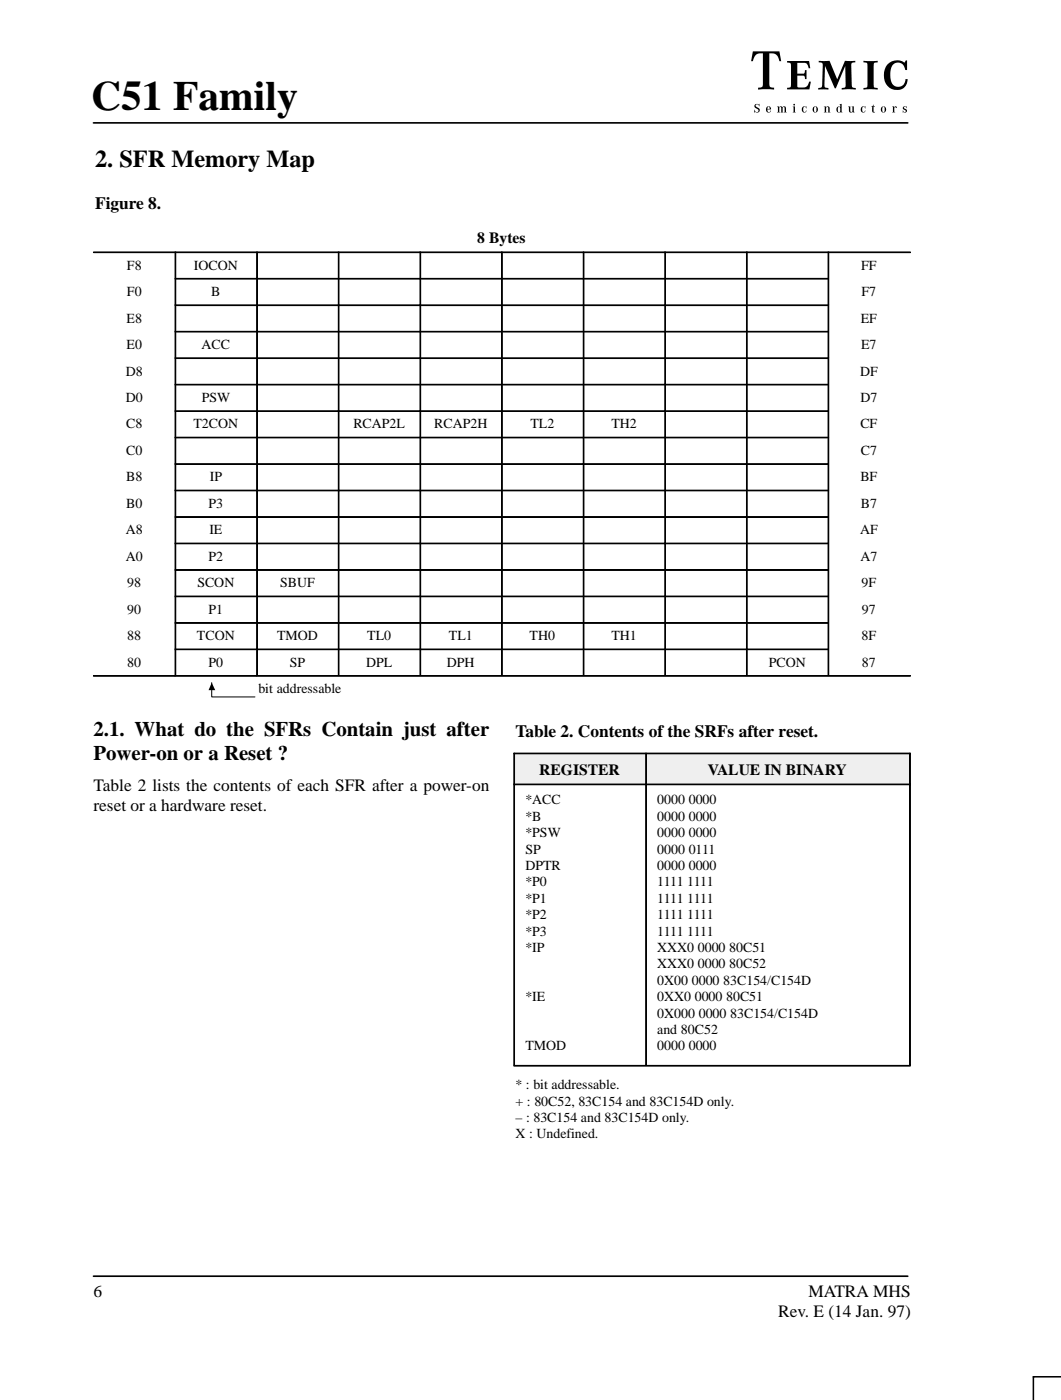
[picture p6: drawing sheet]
<svg xmlns="http://www.w3.org/2000/svg" width="216mm" height="285mm" viewBox="0 0 216 285" stroke-linecap="round" stroke-linejoin="round" font-family="sans-serif">
<g fill="#000">
<path d="M43.1 139l.7 1.5h-1.4z"/>
<path d="M153.2 10.5h5.4l.4 2h-.4a1.65 1.65 0 0 0-2.1-1.6v6.2a.71 .71 0 0 0 1 .8v.3h-3.2v-.3a.7 .7 0 0 0 .7-.1 .7 .7 0 0 0 .2-.7v-6.2a1.62 1.62 0 0 0-2 1.6h-.4z" fill-rule="evenodd"/>
<path d="M160.2 12.4h4.4l.3 1.5h-.3l-.5-1-1.9-.1v2.2h1.4l.2-.7h.3v1.8h-.3l-.2-.7h-1.4v2.2l.4 .2h.8a1.21 1.21 0 0 0 1.3-1.2h.3l-.3 1.6h-4.5v-.3a.58 .58 0 0 0 .8-.7v-3.8a.57 .57 0 0 0-.2-.6 .57 .57 0 0 0-.6-.1z" fill-rule="evenodd"/>
<path d="M166.6 12.4h2.2l1.6 3.8 1.5-3.8h2.1v.3a.56 .56 0 0 0-.6 0 .56 .56 0 0 0-.2 .6l.1 4a.59 .59 0 0 0 .8 .6v.3h-2.8v-.3a.57 .57 0 0 0 .6 0 .57 .57 0 0 0 .2-.6l-.1-3.9-1.9 4.6h-.2l-2-4.6-.1 3.9a.45 .45 0 0 0 .4 .6h.4v.3h-2.1v-.3a.6 .6 0 0 0 .8-.6l.1-4.3-.3-.3h-.5z" fill-rule="evenodd"/>
<path d="M175.7 12.4h2.9v.3a.56 .56 0 0 0-.6 0 .56 .56 0 0 0-.2 .6v4a.49 .49 0 0 0 .1 .5 .49 .49 0 0 0 .5 .1h.2v.3h-2.9v-.3a.58 .58 0 0 0 .8-.6v-4a.56 .56 0 0 0-.2-.6 .56 .56 0 0 0-.6 0z" fill-rule="evenodd"/>
<path d="M180.6 13.1a2.64 2.64 0 0 1 3.5-.3l.2-.5h.3v2h-.4a1.48 1.48 0 0 0-1.4-1.6 1.48 1.48 0 0 0-1.5 1.4 3.2 3.2 0 0 0 .8 3.4 1.5 1.5 0 0 0 2.2-1.4h.4a2.28 2.28 0 0 1-1.5 2.2 2.28 2.28 0 0 1-2.6-.8 3.6 3.6 0 0 1 0-4.4z" fill-rule="evenodd"/>
<path d="M153.7 21.2h.5l.2 .1 .1-.2v.5a.34 .34 0 0 0-.4-.4 .34 .34 0 0 0-.3 .5l.5 .3a.51 .51 0 0 1 .3 .7 .51 .51 0 0 1-.8 .2l-.2-.1-.1 .1 .1-.5a.39 .39 0 0 0 .3 .4 .39 .39 0 0 0 .4-.3l-.5-.5a.43 .43 0 0 1-.2-.7z" fill-rule="evenodd"/>
<path d="M156.1 21.7a.54 .54 0 0 1 .6 0 .54 .54 0 0 1 .2 .6h-.8l.2 .5h.3l.2-.2-.2-.4a.27 .27 0 0 0 0-.4 .27 .27 0 0 0-.4 0v.4h.4l.3 .3a.57 .57 0 0 1-.8 .4 .57 .57 0 0 1-.2-.9z" fill-rule="evenodd"/>
<path d="M158.1 21.7l.4-.1v.3a.37 .37 0 0 1 .7 0l.3-.2h.3l.1 1.1 .2 .1h-.6l.2-.2-.1-.8-.1-.1-.2 .1v.9l.1 .1h-.6l.2-.2-.2-.9-.2 .1v.9l.1 .1h-.6l.2-.2v-.8z" fill-rule="evenodd"/>
<path d="M161.5 21.2a.18 .18 0 0 1 .3 .1 .18 .18 0 0 1-.2 .2l.2 .1v1.2l.1 .1h-.6l.2-.2v-.8l-.2-.2 .5-.1-.3-.2z" fill-rule="evenodd"/>
<path d="M163.4 21.7l.4-.1 .2 .2 .1-.2-.1 .5a.3 .3 0 0 0-.1-.3 .3 .3 0 0 0-.3 0l-.1 .2a.48 .48 0 0 0-.1 .5 .48 .48 0 0 0 .4 .3l.3-.3a.54 .54 0 0 1-.7 .4 .54 .54 0 0 1-.2-.9z" fill-rule="evenodd"/>
<path d="M165.5 21.8a.55 .55 0 0 1 .6-.1 .55 .55 0 0 1 .3 .6h-.3a.3 .3 0 0 0 0-.5 .3 .3 0 0 0-.4 .1l-.1 .4a.31 .31 0 0 0 0 .4 .31 .31 0 0 0 .5 0v-.4h.3a.59 .59 0 0 1-.7 .6 .59 .59 0 0 1-.3-1z" fill-rule="evenodd"/>
<path d="M167.6 21.7l.4-.1 .1 .3 .1-.2a.39 .39 0 0 1 .4 0 .39 .39 0 0 1 .2 .4v.7l.2 .1h-.6l.1-.1v-.9l-.1-.1-.3 .2v.8l.1 .1h-.6l.2-.1v-1z" fill-rule="evenodd"/>
<path d="M170.8 21.2l.5-.1v1.6l.2 .1-.5-.5a.3 .3 0 0 0 0-.4 .3 .3 0 0 0-.5 0v.4a.31 .31 0 0 0 0 .4 .31 .31 0 0 0 .4 0l.1-.4 .5 .6h-.4l-.1-.1a.58 .58 0 0 1-.8-.2 .58 .58 0 0 1 .2-.8l.4-.1 .2 .1v-.4z" fill-rule="evenodd"/>
<path d="M172.6 21.7l.4-.1v.9a.23 .23 0 0 0 .2 .3 .23 .23 0 0 0 .3-.2v-.7l-.2-.2 .4-.1v1.1l.2 .2h-.4v-.2l-.1 .1a.4 .4 0 0 1-.4 .1 .4 .4 0 0 1-.3-.4v-.6z" fill-rule="evenodd"/>
<path d="M175.3 21.8l.4-.2 .3 .2 .1-.2v.5l-.3-.4a.56 .56 0 0 0-.4 .6 .56 .56 0 0 0 .4 .5l.3-.3a.53 .53 0 0 1-.7 .3 .53 .53 0 0 1-.2-.8z" fill-rule="evenodd"/>
<path d="M177.7 21.3l.1 .4h.2l-.2 .1v.9h.3l-.2 .2a.34 .34 0 0 1-.4-.4v-.7l-.2-.1 .3-.2z" fill-rule="evenodd"/>
<path d="M179.4 21.8a.55 .55 0 0 1 .6-.1 .55 .55 0 0 1 .3 .6h-.3a.3 .3 0 0 0 0-.5 .3 .3 0 0 0-.4 .1l-.1 .4a.31 .31 0 0 0 0 .4 .31 .31 0 0 0 .5 0v-.4h.3a.59 .59 0 0 1-.8 .6 .59 .59 0 0 1-.2-1z" fill-rule="evenodd"/>
<path d="M181.5 21.7l.4-.1 .1 .2a.27 .27 0 0 1 .3-.2 .27 .27 0 0 1 .2 .3l-.2 .1-.1-.2-.2 .1v.9l.2 .1h-.7l.2-.1v-1z" fill-rule="evenodd"/>
<path d="M183.8 21.7l.7-.1v.4l-.3-.3-.3 .2 .4 .3a.34 .34 0 0 1 .3 .3 .34 .34 0 0 1-.2 .3l-.4 .1-.2-.1-.1 .1 .1-.4a.3 .3 0 0 0 .2 .3 .3 .3 0 0 0 .3-.1l-.5-.5-.1-.3z" fill-rule="evenodd"/>
</g>
<path d="M19 25h165.7M19 259.8h165.7" fill="none" stroke="#000" stroke-width=".34"/>
<g fill="#000" stroke="#000" stroke-width=".2">
<path d="M19 51.3h16.6v.1h-16.6z" fill-rule="evenodd"/>
<path d="M35.6 51.3h.2v5.4h-.2z" fill-rule="evenodd"/>
<path d="M35.6 51.3h16.6v.1h-16.6z" fill-rule="evenodd"/>
<path d="M35.6 56.7h.2v5.4h-.2z" fill-rule="evenodd"/>
<path d="M35.6 56.7h16.6v.1h-16.6z" fill-rule="evenodd"/>
<path d="M52.2 51.3h.2v5.4h-.2z" fill-rule="evenodd"/>
<path d="M52.2 51.3h16.6v.1h-16.6z" fill-rule="evenodd"/>
<path d="M52.2 56.7h.2v5.4h-.2z" fill-rule="evenodd"/>
<path d="M52.2 56.7h16.6v.1h-16.6z" fill-rule="evenodd"/>
<path d="M68.8 51.3h.2v5.4h-.2z" fill-rule="evenodd"/>
<path d="M68.8 51.3h16.6v.1h-16.6z" fill-rule="evenodd"/>
<path d="M68.8 56.7h.2v5.4h-.2z" fill-rule="evenodd"/>
<path d="M68.8 56.7h16.6v.1h-16.6z" fill-rule="evenodd"/>
<path d="M85.5 51.3h.1v5.4h-.1z" fill-rule="evenodd"/>
<path d="M85.5 51.3h16.5v.1h-16.5z" fill-rule="evenodd"/>
<path d="M85.5 56.7h.1v5.4h-.1z" fill-rule="evenodd"/>
<path d="M85.5 56.7h16.5v.1h-16.5z" fill-rule="evenodd"/>
<path d="M102.1 51.3h.1v5.4h-.1z" fill-rule="evenodd"/>
<path d="M102.1 51.3h16.6v.1h-16.6z" fill-rule="evenodd"/>
<path d="M102.1 56.7h.1v5.4h-.1z" fill-rule="evenodd"/>
<path d="M102.1 56.7h16.6v.1h-16.6z" fill-rule="evenodd"/>
<path d="M118.7 51.3h.1v5.4h-.1z" fill-rule="evenodd"/>
<path d="M118.7 51.3h16.6v.1h-16.6z" fill-rule="evenodd"/>
<path d="M118.7 56.7h.1v5.4h-.1z" fill-rule="evenodd"/>
<path d="M118.7 56.7h16.6v.1h-16.6z" fill-rule="evenodd"/>
<path d="M135.3 51.3h.1v5.4h-.1z" fill-rule="evenodd"/>
<path d="M135.3 51.3h16.6v.1h-16.6z" fill-rule="evenodd"/>
<path d="M135.3 56.7h.1v5.4h-.1z" fill-rule="evenodd"/>
<path d="M135.3 56.7h16.6v.1h-16.6z" fill-rule="evenodd"/>
<path d="M151.9 51.3h.1v5.4h-.1z" fill-rule="evenodd"/>
<path d="M151.9 51.3h16.6v.1h-16.6z" fill-rule="evenodd"/>
<path d="M151.9 56.7h.1v5.4h-.1z" fill-rule="evenodd"/>
<path d="M151.9 56.7h16.6v.1h-16.6z" fill-rule="evenodd"/>
<path d="M168.5 51.3h.1v5.4h-.1z" fill-rule="evenodd"/>
<path d="M168.5 51.3h16.8v.1h-16.8z" fill-rule="evenodd"/>
<path d="M168.5 56.7h.1v5.4h-.1z" fill-rule="evenodd"/>
<path d="M35.6 62.1h.2v5.3h-.2z" fill-rule="evenodd"/>
<path d="M35.6 62.1h16.6v.1h-16.6z" fill-rule="evenodd"/>
<path d="M35.6 67.5h.2v5.3h-.2z" fill-rule="evenodd"/>
<path d="M35.6 67.5h16.6v.1h-16.6z" fill-rule="evenodd"/>
<path d="M35.6 72.9h.2v5.3h-.2z" fill-rule="evenodd"/>
<path d="M35.6 72.9h16.6v.1h-16.6z" fill-rule="evenodd"/>
<path d="M35.6 78.2h.2v5.4h-.2z" fill-rule="evenodd"/>
<path d="M35.6 78.2h16.6v.2h-16.6z" fill-rule="evenodd"/>
<path d="M52.2 62.1h.2v5.3h-.2z" fill-rule="evenodd"/>
<path d="M52.2 62.1h16.6v.1h-16.6z" fill-rule="evenodd"/>
<path d="M52.2 67.5h.2v5.3h-.2z" fill-rule="evenodd"/>
<path d="M52.2 67.5h16.6v.1h-16.6z" fill-rule="evenodd"/>
<path d="M52.2 72.9h.2v5.3h-.2z" fill-rule="evenodd"/>
<path d="M52.2 72.9h16.6v.1h-16.6z" fill-rule="evenodd"/>
<path d="M52.2 78.2h.2v5.4h-.2z" fill-rule="evenodd"/>
<path d="M52.2 78.2h16.6v.2h-16.6z" fill-rule="evenodd"/>
<path d="M68.8 62.1h.2v5.3h-.2z" fill-rule="evenodd"/>
<path d="M68.8 62.1h16.6v.1h-16.6z" fill-rule="evenodd"/>
<path d="M68.8 67.5h.2v5.3h-.2z" fill-rule="evenodd"/>
<path d="M68.8 67.5h16.6v.1h-16.6z" fill-rule="evenodd"/>
<path d="M68.8 72.9h.2v5.3h-.2z" fill-rule="evenodd"/>
<path d="M68.8 72.9h16.6v.1h-16.6z" fill-rule="evenodd"/>
<path d="M68.8 78.2h.2v5.4h-.2z" fill-rule="evenodd"/>
<path d="M68.8 78.2h16.6v.2h-16.6z" fill-rule="evenodd"/>
<path d="M85.5 62.1h.1v5.3h-.1z" fill-rule="evenodd"/>
<path d="M85.5 62.1h16.5v.1h-16.5z" fill-rule="evenodd"/>
<path d="M85.5 67.5h.1v5.3h-.1z" fill-rule="evenodd"/>
<path d="M85.5 67.5h16.5v.1h-16.5z" fill-rule="evenodd"/>
<path d="M85.5 72.9h.1v5.3h-.1z" fill-rule="evenodd"/>
<path d="M85.5 72.9h16.5v.1h-16.5z" fill-rule="evenodd"/>
<path d="M85.5 78.2h.1v5.4h-.1z" fill-rule="evenodd"/>
<path d="M85.5 78.2h16.5v.2h-16.5z" fill-rule="evenodd"/>
<path d="M102.1 62.1h.1v5.3h-.1z" fill-rule="evenodd"/>
<path d="M102.1 62.1h16.6v.1h-16.6z" fill-rule="evenodd"/>
<path d="M102.1 67.5h.1v5.3h-.1z" fill-rule="evenodd"/>
<path d="M102.1 67.5h16.6v.1h-16.6z" fill-rule="evenodd"/>
<path d="M102.1 72.9h.1v5.3h-.1z" fill-rule="evenodd"/>
<path d="M102.1 72.9h16.6v.1h-16.6z" fill-rule="evenodd"/>
<path d="M102.1 78.2h.1v5.4h-.1z" fill-rule="evenodd"/>
<path d="M102.1 78.2h16.6v.2h-16.6z" fill-rule="evenodd"/>
<path d="M118.7 62.1h.1v5.3h-.1z" fill-rule="evenodd"/>
<path d="M118.7 62.1h16.6v.1h-16.6z" fill-rule="evenodd"/>
<path d="M118.7 67.5h.1v5.3h-.1z" fill-rule="evenodd"/>
<path d="M118.7 67.5h16.6v.1h-16.6z" fill-rule="evenodd"/>
<path d="M118.7 72.9h.1v5.3h-.1z" fill-rule="evenodd"/>
<path d="M118.7 72.9h16.6v.1h-16.6z" fill-rule="evenodd"/>
<path d="M118.7 78.2h.1v5.4h-.1z" fill-rule="evenodd"/>
<path d="M118.7 78.2h16.6v.2h-16.6z" fill-rule="evenodd"/>
<path d="M135.3 62.1h.1v5.3h-.1z" fill-rule="evenodd"/>
<path d="M135.3 62.1h16.6v.1h-16.6z" fill-rule="evenodd"/>
<path d="M135.3 67.5h.1v5.3h-.1z" fill-rule="evenodd"/>
<path d="M135.3 67.5h16.6v.1h-16.6z" fill-rule="evenodd"/>
<path d="M135.3 72.9h.1v5.3h-.1z" fill-rule="evenodd"/>
<path d="M135.3 72.9h16.6v.1h-16.6z" fill-rule="evenodd"/>
<path d="M135.3 78.2h.1v5.4h-.1z" fill-rule="evenodd"/>
<path d="M135.3 78.2h16.6v.2h-16.6z" fill-rule="evenodd"/>
<path d="M151.9 62.1h.1v5.3h-.1z" fill-rule="evenodd"/>
<path d="M151.9 62.1h16.6v.1h-16.6z" fill-rule="evenodd"/>
<path d="M151.9 67.5h.1v5.3h-.1z" fill-rule="evenodd"/>
<path d="M151.9 67.5h16.6v.1h-16.6z" fill-rule="evenodd"/>
<path d="M151.9 72.9h.1v5.3h-.1z" fill-rule="evenodd"/>
<path d="M151.9 72.9h16.6v.1h-16.6z" fill-rule="evenodd"/>
<path d="M151.9 78.2h.1v5.4h-.1z" fill-rule="evenodd"/>
<path d="M151.9 78.2h16.6v.2h-16.6z" fill-rule="evenodd"/>
<path d="M168.5 62.1h.1v5.3h-.1z" fill-rule="evenodd"/>
<path d="M168.5 67.5h.1v5.3h-.1z" fill-rule="evenodd"/>
<path d="M168.5 72.9h.1v5.3h-.1z" fill-rule="evenodd"/>
<path d="M168.5 78.2h.1v5.4h-.1z" fill-rule="evenodd"/>
<path d="M35.6 83.6h.2v5.4h-.2z" fill-rule="evenodd"/>
<path d="M35.6 83.6h16.6v.2h-16.6z" fill-rule="evenodd"/>
<path d="M35.6 89h.2v5.4h-.2z" fill-rule="evenodd"/>
<path d="M35.6 89h16.6v.2h-16.6z" fill-rule="evenodd"/>
<path d="M35.6 94.4h.2v5.4h-.2z" fill-rule="evenodd"/>
<path d="M35.6 94.4h16.6v.2h-16.6z" fill-rule="evenodd"/>
<path d="M35.6 99.8h.2v5.4h-.2z" fill-rule="evenodd"/>
<path d="M35.6 99.8h16.6v.1h-16.6z" fill-rule="evenodd"/>
<path d="M52.2 83.6h.2v5.4h-.2z" fill-rule="evenodd"/>
<path d="M52.2 83.6h16.6v.2h-16.6z" fill-rule="evenodd"/>
<path d="M52.2 89h.2v5.4h-.2z" fill-rule="evenodd"/>
<path d="M52.2 89h16.6v.2h-16.6z" fill-rule="evenodd"/>
<path d="M52.2 94.4h.2v5.4h-.2z" fill-rule="evenodd"/>
<path d="M52.2 94.4h16.6v.2h-16.6z" fill-rule="evenodd"/>
<path d="M52.2 99.8h.2v5.4h-.2z" fill-rule="evenodd"/>
<path d="M52.2 99.8h16.6v.1h-16.6z" fill-rule="evenodd"/>
<path d="M68.8 83.6h.2v5.4h-.2z" fill-rule="evenodd"/>
<path d="M68.8 83.6h16.6v.2h-16.6z" fill-rule="evenodd"/>
<path d="M68.8 89h.2v5.4h-.2z" fill-rule="evenodd"/>
<path d="M68.8 89h16.6v.2h-16.6z" fill-rule="evenodd"/>
<path d="M68.8 94.4h.2v5.4h-.2z" fill-rule="evenodd"/>
<path d="M68.8 94.4h16.6v.2h-16.6z" fill-rule="evenodd"/>
<path d="M68.8 99.8h.2v5.4h-.2z" fill-rule="evenodd"/>
<path d="M68.8 99.8h16.6v.1h-16.6z" fill-rule="evenodd"/>
<path d="M85.5 83.6h.1v5.4h-.1z" fill-rule="evenodd"/>
<path d="M85.5 83.6h16.5v.2h-16.5z" fill-rule="evenodd"/>
<path d="M85.5 89h.1v5.4h-.1z" fill-rule="evenodd"/>
<path d="M85.5 89h16.5v.2h-16.5z" fill-rule="evenodd"/>
<path d="M85.5 94.4h.1v5.4h-.1z" fill-rule="evenodd"/>
<path d="M85.5 94.4h16.5v.2h-16.5z" fill-rule="evenodd"/>
<path d="M85.5 99.8h.1v5.4h-.1z" fill-rule="evenodd"/>
<path d="M85.5 99.8h16.5v.1h-16.5z" fill-rule="evenodd"/>
<path d="M102.1 83.6h.1v5.4h-.1z" fill-rule="evenodd"/>
<path d="M102.1 83.6h16.6v.2h-16.6z" fill-rule="evenodd"/>
<path d="M102.1 89h.1v5.4h-.1z" fill-rule="evenodd"/>
<path d="M102.1 89h16.6v.2h-16.6z" fill-rule="evenodd"/>
<path d="M102.1 94.4h.1v5.4h-.1z" fill-rule="evenodd"/>
<path d="M102.1 94.4h16.6v.2h-16.6z" fill-rule="evenodd"/>
<path d="M102.1 99.8h.1v5.4h-.1z" fill-rule="evenodd"/>
<path d="M102.1 99.8h16.6v.1h-16.6z" fill-rule="evenodd"/>
<path d="M118.7 83.6h.1v5.4h-.1z" fill-rule="evenodd"/>
<path d="M118.7 83.6h16.6v.2h-16.6z" fill-rule="evenodd"/>
<path d="M118.7 89h.1v5.4h-.1z" fill-rule="evenodd"/>
<path d="M118.7 89h16.6v.2h-16.6z" fill-rule="evenodd"/>
<path d="M118.7 94.4h.1v5.4h-.1z" fill-rule="evenodd"/>
<path d="M118.7 94.4h16.6v.2h-16.6z" fill-rule="evenodd"/>
<path d="M118.7 99.8h.1v5.4h-.1z" fill-rule="evenodd"/>
<path d="M118.7 99.8h16.6v.1h-16.6z" fill-rule="evenodd"/>
<path d="M135.3 83.6h.1v5.4h-.1z" fill-rule="evenodd"/>
<path d="M135.3 83.6h16.6v.2h-16.6z" fill-rule="evenodd"/>
<path d="M135.3 89h.1v5.4h-.1z" fill-rule="evenodd"/>
<path d="M135.3 89h16.6v.2h-16.6z" fill-rule="evenodd"/>
<path d="M135.3 94.4h.1v5.4h-.1z" fill-rule="evenodd"/>
<path d="M135.3 94.4h16.6v.2h-16.6z" fill-rule="evenodd"/>
<path d="M135.3 99.8h.1v5.4h-.1z" fill-rule="evenodd"/>
<path d="M135.3 99.8h16.6v.1h-16.6z" fill-rule="evenodd"/>
<path d="M151.9 83.6h.1v5.4h-.1z" fill-rule="evenodd"/>
<path d="M151.9 83.6h16.6v.2h-16.6z" fill-rule="evenodd"/>
<path d="M151.9 89h.1v5.4h-.1z" fill-rule="evenodd"/>
<path d="M151.9 89h16.6v.2h-16.6z" fill-rule="evenodd"/>
<path d="M151.9 94.4h.1v5.4h-.1z" fill-rule="evenodd"/>
<path d="M151.9 94.4h16.6v.2h-16.6z" fill-rule="evenodd"/>
<path d="M151.9 99.8h.1v5.4h-.1z" fill-rule="evenodd"/>
<path d="M151.9 99.8h16.6v.1h-16.6z" fill-rule="evenodd"/>
<path d="M168.5 83.6h.1v5.4h-.1z" fill-rule="evenodd"/>
<path d="M168.5 89h.1v5.4h-.1z" fill-rule="evenodd"/>
<path d="M168.5 94.4h.1v5.4h-.1z" fill-rule="evenodd"/>
<path d="M168.5 99.8h.1v5.4h-.1z" fill-rule="evenodd"/>
<path d="M35.6 105.2h.2v5.4h-.2z" fill-rule="evenodd"/>
<path d="M35.6 105.2h16.6v.1h-16.6z" fill-rule="evenodd"/>
<path d="M35.6 110.6h.2v5.3h-.2z" fill-rule="evenodd"/>
<path d="M35.6 110.6h16.6v.1h-16.6z" fill-rule="evenodd"/>
<path d="M35.6 116h.2v5.3h-.2z" fill-rule="evenodd"/>
<path d="M35.6 116h16.6v.1h-16.6z" fill-rule="evenodd"/>
<path d="M52.2 105.2h.2v5.4h-.2z" fill-rule="evenodd"/>
<path d="M52.2 105.2h16.6v.1h-16.6z" fill-rule="evenodd"/>
<path d="M52.2 110.6h.2v5.3h-.2z" fill-rule="evenodd"/>
<path d="M52.2 110.6h16.6v.1h-16.6z" fill-rule="evenodd"/>
<path d="M52.2 116h.2v5.3h-.2z" fill-rule="evenodd"/>
<path d="M52.2 116h16.6v.1h-16.6z" fill-rule="evenodd"/>
<path d="M68.8 105.2h.2v5.4h-.2z" fill-rule="evenodd"/>
<path d="M68.8 105.2h16.6v.1h-16.6z" fill-rule="evenodd"/>
<path d="M68.8 110.6h.2v5.3h-.2z" fill-rule="evenodd"/>
<path d="M68.8 110.6h16.6v.1h-16.6z" fill-rule="evenodd"/>
<path d="M68.8 116h.2v5.3h-.2z" fill-rule="evenodd"/>
<path d="M68.8 116h16.6v.1h-16.6z" fill-rule="evenodd"/>
<path d="M85.5 105.2h.1v5.4h-.1z" fill-rule="evenodd"/>
<path d="M85.5 105.2h16.5v.1h-16.5z" fill-rule="evenodd"/>
<path d="M85.5 110.6h.1v5.3h-.1z" fill-rule="evenodd"/>
<path d="M85.5 110.6h16.5v.1h-16.5z" fill-rule="evenodd"/>
<path d="M85.5 116h.1v5.3h-.1z" fill-rule="evenodd"/>
<path d="M85.5 116h16.5v.1h-16.5z" fill-rule="evenodd"/>
<path d="M102.1 105.2h.1v5.4h-.1z" fill-rule="evenodd"/>
<path d="M102.1 105.2h16.6v.1h-16.6z" fill-rule="evenodd"/>
<path d="M102.1 110.6h.1v5.3h-.1z" fill-rule="evenodd"/>
<path d="M102.1 110.6h16.6v.1h-16.6z" fill-rule="evenodd"/>
<path d="M102.1 116h.1v5.3h-.1z" fill-rule="evenodd"/>
<path d="M102.1 116h16.6v.1h-16.6z" fill-rule="evenodd"/>
<path d="M118.7 105.2h.1v5.4h-.1z" fill-rule="evenodd"/>
<path d="M118.7 105.2h16.6v.1h-16.6z" fill-rule="evenodd"/>
<path d="M118.7 110.6h.1v5.3h-.1z" fill-rule="evenodd"/>
<path d="M118.7 110.6h16.6v.1h-16.6z" fill-rule="evenodd"/>
<path d="M118.7 116h.1v5.3h-.1z" fill-rule="evenodd"/>
<path d="M118.7 116h16.6v.1h-16.6z" fill-rule="evenodd"/>
<path d="M135.3 105.2h.1v5.4h-.1z" fill-rule="evenodd"/>
<path d="M135.3 105.2h16.6v.1h-16.6z" fill-rule="evenodd"/>
<path d="M135.3 110.6h.1v5.3h-.1z" fill-rule="evenodd"/>
<path d="M135.3 110.6h16.6v.1h-16.6z" fill-rule="evenodd"/>
<path d="M135.3 116h.1v5.3h-.1z" fill-rule="evenodd"/>
<path d="M135.3 116h16.6v.1h-16.6z" fill-rule="evenodd"/>
<path d="M151.9 105.2h.1v5.4h-.1z" fill-rule="evenodd"/>
<path d="M151.9 105.2h16.6v.1h-16.6z" fill-rule="evenodd"/>
<path d="M151.9 110.6h.1v5.3h-.1z" fill-rule="evenodd"/>
<path d="M151.9 110.6h16.6v.1h-16.6z" fill-rule="evenodd"/>
<path d="M151.9 116h.1v5.3h-.1z" fill-rule="evenodd"/>
<path d="M151.9 116h16.6v.1h-16.6z" fill-rule="evenodd"/>
<path d="M168.5 105.2h.1v5.4h-.1z" fill-rule="evenodd"/>
<path d="M168.5 110.6h.1v5.3h-.1z" fill-rule="evenodd"/>
<path d="M168.5 116h.1v5.3h-.1z" fill-rule="evenodd"/>
<path d="M19 137.5h16.6v.2h-16.6z" fill-rule="evenodd"/>
<path d="M35.6 121.4h.2v5.3h-.2z" fill-rule="evenodd"/>
<path d="M35.6 121.4h16.6v.1h-16.6z" fill-rule="evenodd"/>
<path d="M35.6 126.8h.2v5.3h-.2z" fill-rule="evenodd"/>
<path d="M35.6 126.8h16.6v.1h-16.6z" fill-rule="evenodd"/>
<path d="M35.6 132.1h.2v5.4h-.2z" fill-rule="evenodd"/>
<path d="M35.6 132.1h16.6v.2h-16.6z" fill-rule="evenodd"/>
<path d="M35.6 137.5h16.6v.2h-16.6z" fill-rule="evenodd"/>
<path d="M52.2 121.4h.2v5.3h-.2z" fill-rule="evenodd"/>
<path d="M52.2 121.4h16.6v.1h-16.6z" fill-rule="evenodd"/>
<path d="M52.2 126.8h.2v5.3h-.2z" fill-rule="evenodd"/>
<path d="M52.2 126.8h16.6v.1h-16.6z" fill-rule="evenodd"/>
<path d="M52.2 132.1h.2v5.4h-.2z" fill-rule="evenodd"/>
<path d="M52.2 132.1h16.6v.2h-16.6z" fill-rule="evenodd"/>
<path d="M52.2 137.5h133.1v.2h-133.1z" fill-rule="evenodd"/>
<path d="M68.8 121.4h.2v5.3h-.2z" fill-rule="evenodd"/>
<path d="M68.8 121.4h16.6v.1h-16.6z" fill-rule="evenodd"/>
<path d="M68.8 126.8h.2v5.3h-.2z" fill-rule="evenodd"/>
<path d="M68.8 126.8h16.6v.1h-16.6z" fill-rule="evenodd"/>
<path d="M68.8 132.1h.2v5.4h-.2z" fill-rule="evenodd"/>
<path d="M68.8 132.1h16.6v.2h-16.6z" fill-rule="evenodd"/>
<path d="M85.5 121.4h.1v5.3h-.1z" fill-rule="evenodd"/>
<path d="M85.5 121.4h16.5v.1h-16.5z" fill-rule="evenodd"/>
<path d="M85.5 126.8h.1v5.3h-.1z" fill-rule="evenodd"/>
<path d="M85.5 126.8h16.5v.1h-16.5z" fill-rule="evenodd"/>
<path d="M85.5 132.1h.1v5.4h-.1z" fill-rule="evenodd"/>
<path d="M85.5 132.1h16.5v.2h-16.5z" fill-rule="evenodd"/>
<path d="M102.1 121.4h.1v5.3h-.1z" fill-rule="evenodd"/>
<path d="M102.1 121.4h16.6v.1h-16.6z" fill-rule="evenodd"/>
<path d="M102.1 126.8h.1v5.3h-.1z" fill-rule="evenodd"/>
<path d="M102.1 126.8h16.6v.1h-16.6z" fill-rule="evenodd"/>
<path d="M102.1 132.1h.1v5.4h-.1z" fill-rule="evenodd"/>
<path d="M102.1 132.1h16.6v.2h-16.6z" fill-rule="evenodd"/>
<path d="M118.7 121.4h.1v5.3h-.1z" fill-rule="evenodd"/>
<path d="M118.7 121.4h16.6v.1h-16.6z" fill-rule="evenodd"/>
<path d="M118.7 126.8h.1v5.3h-.1z" fill-rule="evenodd"/>
<path d="M118.7 126.8h16.6v.1h-16.6z" fill-rule="evenodd"/>
<path d="M118.7 132.1h.1v5.4h-.1z" fill-rule="evenodd"/>
<path d="M118.7 132.1h16.6v.2h-16.6z" fill-rule="evenodd"/>
<path d="M135.3 121.4h.1v5.3h-.1z" fill-rule="evenodd"/>
<path d="M135.3 121.4h16.6v.1h-16.6z" fill-rule="evenodd"/>
<path d="M135.3 126.8h.1v5.3h-.1z" fill-rule="evenodd"/>
<path d="M135.3 126.8h16.6v.1h-16.6z" fill-rule="evenodd"/>
<path d="M135.3 132.1h.1v5.4h-.1z" fill-rule="evenodd"/>
<path d="M135.3 132.1h16.6v.2h-16.6z" fill-rule="evenodd"/>
<path d="M151.9 121.4h.1v5.3h-.1z" fill-rule="evenodd"/>
<path d="M151.9 121.4h16.6v.1h-16.6z" fill-rule="evenodd"/>
<path d="M151.9 126.8h.1v5.3h-.1z" fill-rule="evenodd"/>
<path d="M151.9 126.8h16.6v.1h-16.6z" fill-rule="evenodd"/>
<path d="M151.9 132.1h.1v5.4h-.1z" fill-rule="evenodd"/>
<path d="M151.9 132.1h16.6v.2h-16.6z" fill-rule="evenodd"/>
<path d="M168.5 121.4h.1v5.3h-.1z" fill-rule="evenodd"/>
<path d="M168.5 126.8h.1v5.3h-.1z" fill-rule="evenodd"/>
<path d="M168.5 132.1h.1v5.4h-.1z" fill-rule="evenodd"/>
</g>
<path d="M43.1 139v2.9h8.8" fill="none" stroke="#000" stroke-width=".2"/>
<path d="M104.6 153.3h26.8v6.3h-26.8z" fill-rule="evenodd" fill="#efefef"/>
<g fill="#000" stroke="#000" stroke-width=".2">
<path d="M104.6 153.3h.1v6.3h-.1z" fill-rule="evenodd"/>
<path d="M104.6 153.3h26.8v.2h-26.8z" fill-rule="evenodd"/>
</g>
<path d="M131.4 153.3h53.7v6.3h-53.7z" fill-rule="evenodd" fill="#efefef"/>
<g fill="#000" stroke="#000" stroke-width=".2">
<path d="M104.6 159.6h.1v57.3h-.1z" fill-rule="evenodd"/>
<path d="M104.6 159.6h26.8v.2h-26.8z" fill-rule="evenodd"/>
<path d="M131.4 153.3h.1v6.3h-.1z" fill-rule="evenodd"/>
<path d="M131.4 153.3h53.8v.2h-53.8z" fill-rule="evenodd"/>
<path d="M131.4 159.6h.1v57.3h-.1z" fill-rule="evenodd"/>
<path d="M131.4 159.6h53.8v.2h-53.8z" fill-rule="evenodd"/>
<path d="M185.1 153.3h.1v6.3h-.1z" fill-rule="evenodd"/>
<path d="M185.1 159.6h.1v57.3h-.1z" fill-rule="evenodd"/>
<path d="M104.6 216.9h80.6v.2h-80.6z" fill-rule="evenodd"/>
</g>
<path d="M215.9 280.3h-5.6v4.8" fill="none" stroke="#000" stroke-width=".32"/>
<text font-size="8.5" x="18.5" y="22.4">C51 Family</text>
<text font-size="4.9" x="19.4" y="34.1">2. SFR Memory Map</text>
<g font-size="4.2">
<text x="19" y="149.8">2.1. What do the SFRs Contain just after</text>
<text x="19" y="154.7">Power-on or a Reset ?</text>
</g>
<g font-size="3.5">
<text x="19.4" y="42.5">Figure 8.</text>
<text x="104.9" y="150">Table 2. Contents of the SRFs after reset.</text>
<text x="19" y="161.1">Table 2 lists the contents of each SFR after a power-on</text>
<text x="19" y="165.1">reset or a hardware reset.</text>
<text x="19" y="264.1">6</text>
<text x="158.3" y="268.1">Rev. E (14 Jan. 97)</text>
<text x="164.5" y="264.1">MATRA MHS</text>
</g>
<g font-size="3.2">
<text x="97.1" y="49.4">8 Bytes</text>
<text x="109.7" y="157.7">REGISTER</text>
<text x="144" y="157.7">VALUE IN BINARY</text>
</g>
<g font-size="2.8">
<text x="25.8" y="54.9">F8</text>
<text x="39.5" y="54.9">IOCON</text>
<text x="175.2" y="54.9">FF</text>
<text x="25.8" y="65.7">E8</text>
<text x="25.8" y="60.3">F0</text>
<text x="43" y="60.3">B</text>
<text x="175.2" y="65.7">EF</text>
<text x="175.3" y="60.3">F7</text>
<text x="25.8" y="71.1">E0</text>
<text x="41" y="71.1">ACC</text>
<text x="175.2" y="71.1">E7</text>
<text x="25.6" y="76.5">D8</text>
<text x="175" y="76.5">DF</text>
<text x="25.6" y="81.8">D0</text>
<text x="41" y="81.8">PSW</text>
<text x="175.1" y="81.8">D7</text>
<text x="25.7" y="87.2">C8</text>
<text x="39.4" y="87.2">T2CON</text>
<text x="71.9" y="87.2">RCAP2L</text>
<text x="88.4" y="87.2">RCAP2H</text>
<text x="107.9" y="87.2">TL2</text>
<text x="124.4" y="87.2">TH2</text>
<text x="175.1" y="87.2">CF</text>
<text x="25.7" y="92.6">C0</text>
<text x="175.2" y="92.6">C7</text>
<text x="25.7" y="98">B8</text>
<text x="42.7" y="98">IP</text>
<text x="175.1" y="98">BF</text>
<text x="25.7" y="103.4">B0</text>
<text x="42.4" y="103.4">P3</text>
<text x="175.2" y="103.4">B7</text>
<text x="25.6" y="108.8">A8</text>
<text x="42.6" y="108.8">IE</text>
<text x="175" y="108.8">AF</text>
<text x="25.6" y="114.2">A0</text>
<text x="25.9" y="119.6">98</text>
<text x="40.2" y="119.6">SCON</text>
<text x="42.4" y="114.2">P2</text>
<text x="57" y="119.6">SBUF</text>
<text x="175.1" y="114.2">A7</text>
<text x="175.3" y="119.6">9F</text>
<text x="25.9" y="125">90</text>
<text x="42.4" y="125">P1</text>
<text x="175.4" y="125">97</text>
<text x="25.9" y="130.4">88</text>
<text x="40.1" y="130.4">TCON</text>
<text x="56.4" y="130.4">TMOD</text>
<text x="74.7" y="130.4">TL0</text>
<text x="91.3" y="130.4">TL1</text>
<text x="107.8" y="130.4">TH0</text>
<text x="124.4" y="130.4">TH1</text>
<text x="175.3" y="130.4">8F</text>
<text x="25.9" y="135.7">80</text>
<text x="42.4" y="135.7">P0</text>
<text x="59" y="135.7">SP</text>
<text x="74.5" y="135.7">DPL</text>
<text x="90.9" y="135.7">DPH</text>
<text x="156.4" y="135.7">PCON</text>
<text x="175.4" y="135.7">87</text>
<text x="52.6" y="141.1">bit addressable</text>
<text x="106.9" y="163.8">*ACC</text>
<text x="106.9" y="167.1">*B</text>
<text x="133.7" y="163.8">0000 0000</text>
<text x="133.7" y="167.1">0000 0000</text>
<text x="106.9" y="170.5">*PSW</text>
<text x="106.9" y="173.8">SP</text>
<text x="133.7" y="170.5">0000 0000</text>
<text x="133.7" y="173.8">0000 0111</text>
<text x="106.9" y="177.1">DPTR</text>
<text x="133.7" y="177.1">0000 0000</text>
<text x="106.9" y="180.5">*P0</text>
<text x="106.9" y="183.8">*P1</text>
<text x="133.7" y="180.5">1111 1111</text>
<text x="133.7" y="183.8">1111 1111</text>
<text x="106.9" y="187.2">*P2</text>
<text x="106.9" y="190.5">*P3</text>
<text x="133.7" y="187.2">1111 1111</text>
<text x="133.7" y="190.5">1111 1111</text>
<text x="106.9" y="193.8">*IP</text>
<text x="133.7" y="193.8">XXX0 0000 80C51</text>
<text x="133.7" y="197.2">XXX0 0000 80C52</text>
<text x="106.9" y="203.8">*IE</text>
<text x="133.7" y="200.5">0X00 0000 83C154/C154D</text>
<text x="133.7" y="203.8">0XX0 0000 80C51</text>
<text x="133.7" y="207.2">0X000 0000 83C154/C154D</text>
<text x="106.9" y="213.9">TMOD</text>
<text x="133.7" y="210.5">and 80C52</text>
<text x="133.7" y="213.9">0000 0000</text>
<text x="104.9" y="221.8">* : bit addressable.</text>
<text x="104.9" y="225.1">+ : 80C52, 83C154 and 83C154D only.</text>
<text x="104.9" y="228.4">– : 83C154 and 83C154D only.</text>
<text x="104.9" y="231.8">X : Undefined.</text>
</g>
</svg>
